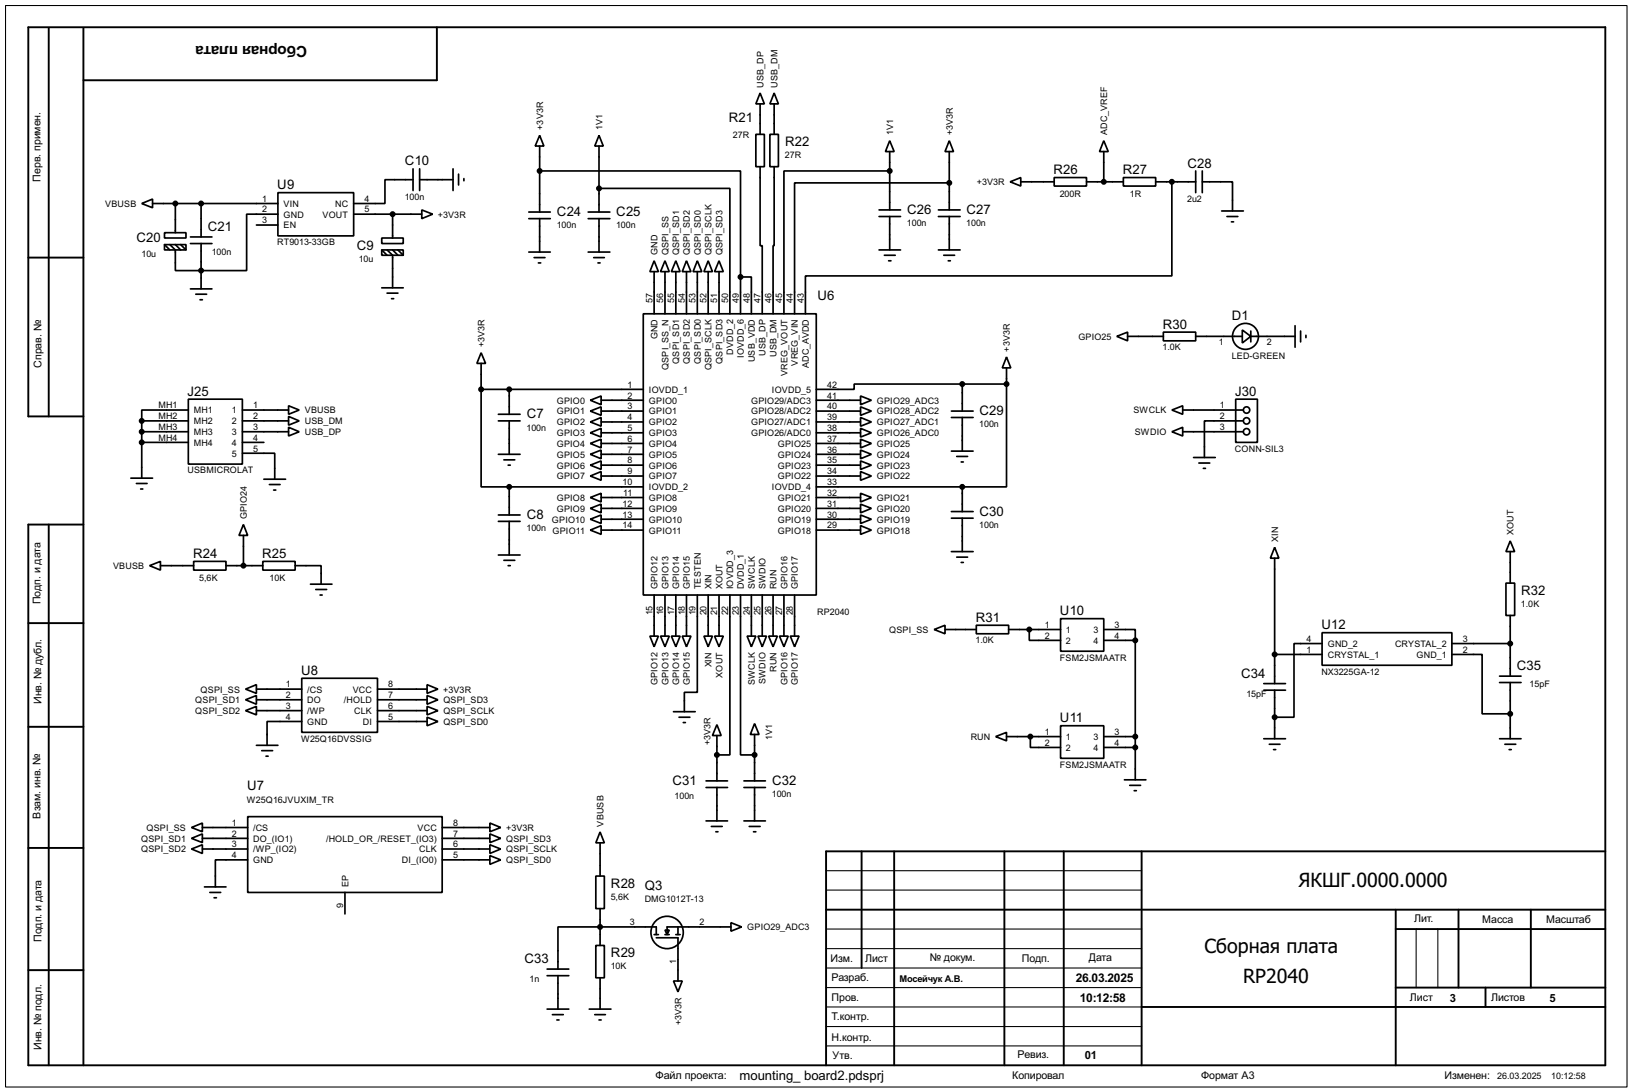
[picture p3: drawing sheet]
<svg xmlns="http://www.w3.org/2000/svg" width="383mm" height="256mm" viewBox="0 0 383 256" stroke-linecap="round" stroke-linejoin="round" font-family="sans-serif">
<path d="M1.3 1.3h381v254h-381zM194.1 218.2h74.2M194.1 209.1h74.2M194.1 204.5h74.2M332.8 218.2v13.8M337.9 218.2v13.8M194.1 222.8h74.2M194.1 232h74.2M194.1 236.5h74.2M194.1 227.4h74.2M194.1 241.1h74.2M194.1 245.7h74.2" fill="none" stroke="#000" stroke-width=".25"/>
<g fill="none" stroke="#000" stroke-width=".45">
<path d="M11.5 6.7v91.1M19.6 6.7v243.5M102.7 6.4v12.5h-83.1M6.7 60.5h12.9M19.6 97.8h-12.9v-91.4h370.5v243.8h-370.5v-127h12.9M11.5 123.2v127M6.7 146.4h12.9M6.7 170.7h12.9M6.7 199.2h12.9M202.5 200v27.4M210.1 200v50.2M236 200v50.2"/>
<path d="M250 200v50.2M268.3 200v50.2M377.2 200h-183.1v50.2M194.1 213.7h183.1M328 213.7v36.5M328 218.2h49.2M342.7 213.7v18.3M359.7 213.7v18.3M6.7 227.9h12.9M268.3 236.5h108.9M328 232h49.2M349.1 232v4.5"/>
</g>
<g fill="none" stroke="#000" stroke-width=".4">
<path d="M97.1 39.7v5.1M98.6 39.7v5.1M106.5 39.7v5.1M126.8 31.8l1 2.5h-2zM126.8 34.3v15.5M140.8 31.8l1 2.5h-2zM140.8 34.3v15.5M177.6 31.6h2v7.6h-2zM178.6 21.9l1 2.5h-2zM178.6 39.2v18.5h.5v16M178.6 24.4v7.2M180.9 31.6h2v7.6h-2z"/>
<path d="M181.9 21.9l1 2.5h-2zM181.9 39.2v18.5h-.2v16M181.9 24.4v7.2M209.1 33.1l1 2.5h-2zM209.1 35.6v13.7M223.1 33.1l1 2.5h-2zM223.1 35.6v13.7M259.4 33.1l1 2.5h-2zM259.4 35.6v7.1M33.3 47.8l2.6-1v2zM35.9 47.8h29.4M38.7 54.7h5v1.2h-5z"/>
<path d="M38.7 57.5h5v1.2h-5zM38.7 57.5l1.2 1.2M41.2 47.8v6.9M41.2 57.5l1.3 1.2M42.5 57.5l1.2 1.2M44.8 57.2h5M44.8 55.7h5M47.3 47.8v7.9M47.3 57.2v10.7M60.3 52.9h5M65.3 45.3h17.8v10.1h-17.8zM65.3 50.3h-7.3v13.3h-16.8v-4.9l-1.3-1.2"/>
<path d="M83.1 50.3h16M89.7 55.9h5.1v1.3h-5.1zM89.7 58.7h5.1v1.3h-5.1zM89.7 58.7l1.3 1.3M91 58.7l1.3 1.3v7.6M92.3 50.3v5.6M92.3 58.7l1.2 1.3M93.5 58.7l1.3 1.3M97.1 42.2h-6.6v5.6h-7.4M98.6 42.2h7.9M99.1 49.3l2.6 1-2.6 1.1zM107.8 40.9v2.6"/>
<path d="M109 42v.5M124.3 51.4h5M124.3 49.8h5M124.3 59.2h5M126.8 40.2h47.2v24.9M126.8 51.4v7.8M138.2 51.4h5.1M138.2 49.8h5.1M138.2 59.2h5.1M140.8 44.3h30.7v29.4M140.8 51.4v7.8M206.6 50.9h5"/>
<path d="M206.6 49.3h5M206.6 58.7h5M207.8 60h2.6M209.1 40.2h-24.9v33.5M209.1 50.9v7.8M220.5 50.9h5.1M220.5 49.3h5.1M220.5 58.7h5.1M221.8 60h2.5M223.1 43h-36.4v30.7M223.1 50.9v7.8M237.4 42.7l2.5-1v2z"/>
<path d="M239.9 42.7h7.8M247.7 41.7h7.6v2h-7.6zM255.3 42.7h8.7M264 41.7h7.6v2h-7.6zM271.6 42.7h9.4M275.4 42.7v22.1h-86.1v8.9M281 40.2v5.1M282.5 42.7h7.1v6.9M282.5 40.2v5.1M287.1 49.6h5.1M288.3 50.9h2.6M289.4 52.1h.5"/>
<path d="M44.8 67.9h5M46 69.1h2.6M47 70.4h.6M89.7 67.6h5.1M91 68.9h2.5M92 70.2h.5M125.5 60.5h2.6M126.5 61.8h.6M139.5 60.5h2.5M140.5 61.8h.5M151.2 73.7h40.6v66.1h-40.6zM153.7 61.3l1 2.5h-2z"/>
<path d="M153.7 63.8v9.9M156.3 61.3l1 2.5h-2.1zM156.3 63.8v9.9M158.8 61.3l1 2.5h-2zM158.8 63.8v9.9M161.3 61.3l1.1 2.5h-2.1zM161.3 63.8v9.9M163.9 61.3l1 2.5h-2zM163.9 63.8v9.9M166.4 61.3l1 2.5h-2zM166.4 63.8v9.9M169 61.3l1 2.5h-2.1z"/>
<path d="M169 63.8v9.9M174 65.1h2.6v8.6M174 65.1v8.6M208.8 61.3h.6M222.8 61.3h.5M262.4 79l2.6-1v2.1zM265 79h8.4M273.4 78h7.6v2.1h-7.6zM281 79h10.9M291.9 77.5l2 1.5-2 1.6zM293.9 79h10.4M293.9 77.8v2.5"/>
<path d="M304.3 76.5v5.1M305.6 77.8v2.5M306.9 78.8v.5M33.3 98.9h11M33.3 98.9v13.4M44.3 93.8h12.7v15.2h-12.7zM44.3 96.3h-11v2.6M57 98.9h10.8M57 96.3h10.8M67.8 97.8l2.5 1.1-2.5 1zM67.8 95.3l2.5 1-2.5 1zM113.1 82.9l1 2.5h-2z"/>
<path d="M113.1 91.5v22.9h6.6M113.1 85.4v6.1M113.1 91.5h38.1M117.1 98.9h5.1M117.1 97.3h5.1M119.7 91.5v5.8M119.7 98.9v7.8M138.7 94l2.6-1v2.1zM138.7 96.6l2.6-1v2zM138.7 99.1l2.6-1v2zM141.3 94h9.9M141.3 96.6h9.9"/>
<path d="M141.3 99.1h9.9M191.8 94h10.4M191.8 96.6h10.4M191.8 99.1h10.4M202.2 93l2.6 1-2.6 1.1zM202.2 95.6l2.6 1-2.6 1zM202.2 98.1l2.6 1-2.6 1zM223.6 96.6h5.1M223.6 98.1h5.1M226.1 90.2h-25.4v1.3h-8.9M226.1 90.2v6.4M226.1 98.1v7.9"/>
<path d="M226.1 90.2h10.4M236.5 83.9l1 2.5h-2zM236.5 90.2v24.2h-10.4M236.5 86.4v3.8M275.4 96.3l2.5-1v2zM277.9 96.3h14.3M290.4 93.8h5.1v10.1h-5.1zM292.2 98.9h-9.2v8.6M30.8 112.3h5.1M32.1 113.6h2.5M33.1 114.9h.5M33.3 101.4h11"/>
<path d="M33.3 103.9h11M57 106.5h7.6v6.1M57 101.4h10.8M57 103.9h5M62 112.6h5.1M63.3 113.8h2.5M64.3 115.1h.5M67.8 100.4l2.5 1-2.5 1zM117.1 106.7h5.1M118.4 108h2.6M119.4 109.3h.5M119.7 114.4v6.6"/>
<path d="M119.7 114.4h31.5M138.7 101.7l2.6-1.1v2.1zM138.7 104.2l2.6-1v2zM138.7 106.7l2.6-1v2.1zM138.7 109.3l2.6-1v2zM138.7 111.8l2.6-1v2zM138.7 116.9l2.6-1v2zM138.7 119.4l2.6-1v2.1zM141.3 101.7h9.9M141.3 104.2h9.9M141.3 106.7h9.9M141.3 109.3h9.9"/>
<path d="M141.3 111.8h9.9M141.3 116.9h9.9M141.3 119.4h9.9M191.8 114.4h34.3M191.8 101.7h10.4M191.8 104.2h10.4M191.8 106.7h10.4M191.8 109.3h10.4M191.8 111.8h10.4M191.8 116.9h10.4M191.8 119.4h10.4M202.2 100.6l2.6 1.1-2.6 1z"/>
<path d="M202.2 103.2l2.6 1-2.6 1zM202.2 105.7l2.6 1-2.6 1.1zM202.2 108.3l2.6 1-2.6 1zM202.2 110.8l2.6 1-2.6 1zM202.2 115.9l2.6 1-2.6 1zM202.2 118.4l2.6 1-2.6 1.1zM223.6 106h5.1M224.8 107.2h2.6M225.9 108.5h.5M226.1 114.4v5.8M275.4 101.4l2.5-1v2zM277.9 101.4h14.3"/>
<path d="M280.5 107.5h5.1M281.7 108.8h2.6M282.8 110h.5M35.2 132.9l2.5-1v2zM37.7 132.9h7.8M45.5 131.9h7.6v2h-7.6zM53.1 132.9h8.7M57.2 123.2l1 2.6h-2zM57.2 125.8v7.1M61.8 131.9h7.6v2h-7.6zM69.4 132.9h6.1v4.3M73 137.2h5"/>
<path d="M74.2 138.5h2.6M75.2 139.8h.5M117.1 122.5h5.1M117.1 121h5.1M117.1 130.4h5.1M118.4 131.6h2.6M119.4 132.9h.5M119.7 122.5v7.9M138.7 122l2.6-1v2zM138.7 124.5l2.6-1v2zM141.3 122h9.9M141.3 124.5h9.9"/>
<path d="M153.7 139.8v9.6M156.3 139.8v9.6M158.8 139.8v9.6M161.3 139.8v9.6M163.9 139.8v22.8h-3.1v4.6M166.4 139.8v9.6M169 139.8v9.6M171.5 139.8v37.5h-3M174 139.8v37.5h3.3M176.6 139.8v9.6M179.1 139.8v9.6M181.7 139.8v9.6"/>
<path d="M184.2 139.8v9.6M186.7 139.8v9.6M191.8 122h10.4M191.8 124.5h10.4M202.2 121l2.6 1-2.6 1zM202.2 123.5l2.6 1-2.6 1zM223.6 121.7h5.1M223.6 120.2h5.1M223.6 129.6h5.1M224.8 130.9h2.6M225.9 132.1h.5M226.1 121.7v7.9"/>
<path d="M299.5 128.6l1 2.5h-2zM299.5 131.1v29.5M353.9 137h2v7.6h-2zM354.9 127.1l1 2.5h-2zM354.9 129.6v7.4M70.9 159.3h17.8v12.7h-17.8zM152.7 149.4h2l-1 2.5zM155.2 149.4h2.1l-1 2.5zM157.8 149.4h2l-1 2.5zM160.3 149.4h2.1l-1.1 2.5zM165.4 149.4h2l-1 2.5zM167.9 149.4h2.1l-1 2.5z"/>
<path d="M175.6 149.4h2l-1 2.5zM178.1 149.4h2l-1 2.5zM180.6 149.4h2.1l-1 2.5zM183.2 149.4h2l-1 2.5zM185.7 149.4h2.1l-1.1 2.5zM219.5 147.9l2.6-1v2zM222.1 147.9h7.3M229.4 146.9h7.6v2h-7.6zM237 147.9h12.2M241.9 147.9v2.5h7.3M249.2 145.3h10.2v7.7h-10.2zM259.4 147.9h7.4v2.5"/>
<path d="M259.4 150.4h7.4M266.8 150.4v32.8M299.5 153.7h11.2M310.7 148.6h30.5v7.7h-30.5zM310.7 151.2h-6.6v17.3h-4.6M341.2 153.7h7.1v14h6.6M341.2 151.2h13.7M352.4 158.8h5M354.9 144.6v14.2M57.7 161.9l2.6-1.1v2.1zM57.7 164.4l2.6-1v2zM57.7 166.9l2.6-1v2z"/>
<path d="M60.3 161.9h10.6M60.3 164.4h10.6M60.3 166.9h10.6M60.3 175.1h5M61.5 176.3h2.6M62.5 177.6h.5M70.9 169.5h-8.1v5.6M88.7 161.9h11.7M88.7 164.4h11.7M88.7 166.9h11.7M88.7 169.5h11.7M100.4 160.8l2.5 1.1-2.5 1z"/>
<path d="M100.4 163.4l2.5 1-2.5 1zM100.4 165.9l2.5 1-2.5 1zM100.4 168.5l2.5 1-2.5 1zM158.3 167.2h5.1M159.6 168.5h2.5M160.6 169.7h.5M168.5 170.2l1 2.6h-2.1zM168.5 172.8v10.6M177.3 170l1.1 2.5h-2.1zM177.3 172.5v10.9M234 173l2.5-1v2zM236.5 173h12.7"/>
<path d="M242.1 173v2.6h7.1M249.2 170.5h10.2v7.6h-10.2zM259.4 173h7.4M259.4 175.6h7.4M297 162.1h5.1M297 160.6h5.1M297 173.5h5.1M298.3 174.8h2.5M299.3 176.1h.5M299.5 162.1v11.4M352.4 173.5h5M352.4 160.3h5"/>
<path d="M353.6 174.8h2.6M354.6 176.1h.5M354.9 160.3v13.2M45 194.4l2.6-1.1v2.1zM45 196.9l2.6-1v2zM45 199.4l2.6-1v2.1zM47.6 194.4h10.6M47.6 196.9h10.6M47.6 199.4h10.6M58.2 191.8h45.7v17.8h-45.7zM103.9 194.4h11.2M103.9 196.9h11.2"/>
<path d="M103.9 199.4h11.2M115.1 193.3l2.6 1.1-2.6 1zM115.1 195.9l2.6 1-2.6 1zM115.1 198.4l2.6 1-2.6 1.1zM141 195.4l1 2.6h-2zM141 198v7.8M165.9 185h5.1M165.9 183.4h5.1M165.9 192.8h5.1M167.2 194.1h2.5M168.2 195.4h.5M168.5 185v7.8"/>
<path d="M174.8 185h5.1M174.8 183.4h5.1M174.8 192.8h5.1M176.1 194.1h2.5M177.1 195.4h.5M177.3 185v7.8M264.2 183.2h5.1M265.5 184.5h2.5M266.5 185.7h.5M48.1 208.3h5M49.3 209.6h2.6M50.3 210.9h.6"/>
<path d="M58.2 202h-7.6v6.3M81.1 209.6v5.1M103.9 202h11.2M115.1 201l2.6 1-2.6 1zM140 205.8h2v7.6h-2zM141 213.4v8.7M153.7 219.5h1M154.2 219.5v-1.8h-23.1v9.9M156.3 218.5h1l-.5 1zM156.3 219.5h1M158.8 219.5h1M159.3 217.7v1.8"/>
<path d="M171.8 216.7l2.5 1-2.5 1zM171.8 217.7h-15v1.8M128.6 237h5.1M128.6 229.2h5.1M128.6 227.6h5.1M129.8 238.3h2.6M130.9 239.6h.5M131.1 229.2v7.8M138.5 237h5.1M139.8 238.3h2.5M140 222.1h2v7.6h-2zM140.8 239.6h.5"/>
<path d="M141 229.7v7.3M154.2 220.3h5.1v10.1M158.3 230.4h2l-1 2.6z"/>
<circle cx="292.6" cy="79" r="3.1"/>
<circle cx="292.9" cy="98.9" r=".75"/>
<circle cx="292.9" cy="96.3" r=".75"/>
<circle cx="292.9" cy="101.4" r=".75"/>
<circle cx="156.7" cy="219" r="3.8"/>
</g>
<g fill="#000" stroke="#000" stroke-width=".4">
<circle cx="41.2" cy="47.8" r=".5"/>
<circle cx="47.2" cy="47.8" r=".5"/>
<circle cx="92.2" cy="50.3" r=".5"/>
<circle cx="126.8" cy="40.2" r=".5"/>
<circle cx="140.7" cy="44.3" r=".5"/>
<circle cx="209" cy="40.2" r=".5"/>
<circle cx="223" cy="43" r=".5"/>
<circle cx="259.3" cy="42.7" r=".5"/>
<circle cx="275.3" cy="42.7" r=".5"/>
<circle cx="47.2" cy="63.6" r=".5"/>
<circle cx="174" cy="65.1" r=".5"/>
<circle cx="33.3" cy="98.9" r=".5"/>
<circle cx="113" cy="91.5" r=".5"/>
<circle cx="119.6" cy="91.5" r=".5"/>
<circle cx="226.1" cy="90.2" r=".5"/>
<circle cx="236.5" cy="90.2" r=".5"/>
<circle cx="33.3" cy="103.9" r=".5"/>
<circle cx="33.3" cy="101.4" r=".5"/>
<circle cx="119.6" cy="114.4" r=".5"/>
<circle cx="226.1" cy="114.4" r=".5"/>
<circle cx="57.2" cy="132.9" r=".5"/>
<circle cx="241.8" cy="147.9" r=".5"/>
<circle cx="266.7" cy="150.4" r=".5"/>
<circle cx="299.5" cy="153.7" r=".5"/>
<circle cx="354.8" cy="151.2" r=".5"/>
<circle cx="168.4" cy="177.3" r=".5"/>
<circle cx="177.3" cy="177.3" r=".5"/>
<circle cx="242.1" cy="173" r=".5"/>
<circle cx="266.7" cy="173" r=".5"/>
<circle cx="266.7" cy="175.6" r=".5"/>
<circle cx="299.5" cy="168.5" r=".5"/>
<circle cx="354.8" cy="167.7" r=".5"/>
<circle cx="141" cy="217.7" r=".5"/>
</g>
<g font-size="5.6">
<text x="305.1" y="208.3">ЯКШГ.0000.0000</text>
<text x="283.1" y="223.8">Сборная плата</text>
<text x="292.1" y="230.9">RP2040</text>
</g>
<text font-size="4.1" x="72.2" y="10.8" transform="rotate(-180 72.2 10.8)">Сборная плата</text>
<g font-size="3.5">
<text x="171.3" y="28.6">R21</text>
<text x="184.5" y="34.2">R22</text>
<text x="95.2" y="38.8">C10</text>
<text x="247.6" y="40.9">R26</text>
<text x="263.8" y="40.9">R27</text>
<text x="279" y="39.4">C28</text>
<text x="65.2" y="44.5">U9</text>
<text x="130.9" y="50.8">C24</text>
<text x="144.8" y="50.8">C25</text>
<text x="213.2" y="50.2">C26</text>
<text x="227.1" y="50.2">C27</text>
<text x="32.1" y="56.8">C20</text>
<text x="48.8" y="54.3">C21</text>
<text x="83.9" y="58.6">C9</text>
<text x="192.1" y="70.4">U6</text>
<text x="273.2" y="77.2">R30</text>
<text x="289.5" y="75.1">D1</text>
<text x="44.1" y="93">J25</text>
<text x="290.2" y="93">J30</text>
<text x="123.8" y="98.2">C7</text>
<text x="230.2" y="97.5">C29</text>
<text x="123.8" y="121.9">C8</text>
<text x="230.2" y="121.1">C30</text>
<text x="45.4" y="131.1">R24</text>
<text x="61.6" y="131.1">R25</text>
<text x="357.4" y="139.7">R32</text>
<text x="229.3" y="146.1">R31</text>
<text x="249.1" y="144.5">U10</text>
<text x="310.5" y="147.8">U12</text>
<text x="70.8" y="158.5">U8</text>
<text x="291.6" y="159.2">C34</text>
<text x="356.4" y="157.4">C35</text>
<text x="249.1" y="169.7">U11</text>
<text x="58.1" y="185.6">U7</text>
<text x="158" y="184.4">C31</text>
<text x="181.4" y="184.4">C32</text>
<text x="143.6" y="208.5">R28 Q3</text>
<text x="123.2" y="226.3">C33</text>
<text x="143.6" y="224.7">R29</text>
<text x="173.8" y="253.6">mounting_ board2.pdsprj</text>
</g>
<g font-size="3.2">
<text x="252.8" y="230.7">26.03.2025</text>
<text x="253.8" y="235.4">10:12:58</text>
</g>
<g font-size="3">
<text x="340.7" y="235.4">3</text>
<text x="364.1" y="235.4">5</text>
<text x="254.9" y="248.8">01</text>
</g>
<text font-size="2.9" x="154" y="253.5">Файл проекта:</text>
<g font-size="2.8">
<text x="9.5" y="42.7" transform="rotate(-90 9.5 42.7)">Перв. примен.</text>
<text x="9.7" y="86.4" transform="rotate(-90 9.7 86.4)">Справ. №</text>
<text x="9.5" y="142" transform="rotate(-90 9.5 142)">Подп. и дата</text>
<text x="9.7" y="165.4" transform="rotate(-90 9.7 165.4)">Инв. № дубл.</text>
<text x="9.5" y="192.3" transform="rotate(-90 9.5 192.3)">Взам. инв. №</text>
<text x="9.8" y="221.2" transform="rotate(-90 9.8 221.2)">Подп. и дата</text>
<text x="332.3" y="216.5">Лит.</text>
<text x="348.3" y="216.8">Масса</text>
<text x="363.3" y="216.8">Масштаб</text>
<text x="195.1" y="225.9">Изм.</text>
<text x="203.3" y="225.9">Лист</text>
<text x="218.5" y="225.7">№ докум.</text>
<text x="240.1" y="225.9">Подп.</text>
<text x="255.8" y="225.7">Дата</text>
<text x="195.4" y="230.5">Разраб.</text>
<text x="195.4" y="235.1">Пров.</text>
<text x="195.4" y="239.6">Т.контр.</text>
<text x="331.3" y="235.1">Лист</text>
<text x="350.3" y="235.1">Листов</text>
<text x="195.4" y="244.5">Н.контр.</text>
<text x="9.8" y="246.6" transform="rotate(-90 9.8 246.6)">Инв. № подл.</text>
<text x="195.6" y="248.8">Утв.</text>
<text x="239.1" y="248.5">Ревиз.</text>
<text x="237.8" y="253.5">Копировал</text>
<text x="282.2" y="253.5">Формат А3</text>
<text x="339.4" y="253.5">Изменен:</text>
</g>
<text font-size="2.5" x="211.4" y="230.6">Мосейчук А.В.</text>
<g font-size="2.4">
<text x="179.4" y="20.6" transform="rotate(-90 179.4 20.6)">USB_DP</text>
<text x="182.7" y="20.6" transform="rotate(-90 182.7 20.6)">USB_DM</text>
<text x="127.6" y="30.5" transform="rotate(-90 127.6 30.5)">+3V3R</text>
<text x="141.6" y="30.5" transform="rotate(-90 141.6 30.5)">1V1</text>
<text x="172.2" y="32.3">27R</text>
<text x="209.9" y="31.8" transform="rotate(-90 209.9 31.8)">1V1</text>
<text x="223.9" y="31.8" transform="rotate(-90 223.9 31.8)">+3V3R</text>
<text x="260.2" y="31.8" transform="rotate(-90 260.2 31.8)">ADC_VREF</text>
<text x="184.4" y="37.1">27R</text>
<text x="61.6" y="47.4">1</text>
<text x="85.7" y="47.4">4</text>
<text x="95.1" y="46.9">100n</text>
<text x="229.5" y="43.5">+3V3R</text>
<text x="249" y="46.2">200R</text>
<text x="265.5" y="46.2">1R</text>
<text x="279" y="47.4">2u2</text>
<text x="24.7" y="48.6">VBUSB</text>
<text x="61.6" y="49.9">2</text>
<text x="61.6" y="52.5">3</text>
<text x="66.6" y="48.6">VIN</text>
<text x="66.6" y="51.1">GND</text>
<text x="66.6" y="53.6">EN</text>
<text x="75.8" y="51.1">VOUT</text>
<text x="78.7" y="48.6">NC</text>
<text x="85.7" y="49.9">5</text>
<text x="102.9" y="51.1">+3V3R</text>
<text x="130.8" y="53.6">100n</text>
<text x="144.8" y="53.6">100n</text>
<text x="213.1" y="53.2">100n</text>
<text x="227.1" y="53.2">100n</text>
<text x="49.8" y="60">100n</text>
<text x="65.1" y="57.6">RT9013-33GB</text>
<text x="154.5" y="59.9" transform="rotate(-90 154.5 59.9)">GND</text>
<text x="157.1" y="59.9" transform="rotate(-90 157.1 59.9)">QSPI_SS</text>
<text x="159.6" y="59.9" transform="rotate(-90 159.6 59.9)">QSPI_SD1</text>
<text x="162.1" y="59.9" transform="rotate(-90 162.1 59.9)">QSPI_SD2</text>
<text x="164.7" y="59.9" transform="rotate(-90 164.7 59.9)">QSPI_SD0</text>
<text x="167.2" y="59.9" transform="rotate(-90 167.2 59.9)">QSPI_SCLK</text>
<text x="169.8" y="59.9" transform="rotate(-90 169.8 59.9)">QSPI_SD3</text>
<text x="33.3" y="60.3">10u</text>
<text x="84.3" y="61.5">10u</text>
<text x="153.3" y="71.2" transform="rotate(-90 153.3 71.2)">57</text>
<text x="155.9" y="71.2" transform="rotate(-90 155.9 71.2)">56</text>
<text x="158.4" y="71.2" transform="rotate(-90 158.4 71.2)">55</text>
<text x="160.9" y="71.2" transform="rotate(-90 160.9 71.2)">54</text>
<text x="163.5" y="71.2" transform="rotate(-90 163.5 71.2)">53</text>
<text x="166" y="71.2" transform="rotate(-90 166 71.2)">52</text>
<text x="168.6" y="71.2" transform="rotate(-90 168.6 71.2)">51</text>
<text x="171.1" y="71.2" transform="rotate(-90 171.1 71.2)">50</text>
<text x="173.6" y="71.2" transform="rotate(-90 173.6 71.2)">49</text>
<text x="176.2" y="71.2" transform="rotate(-90 176.2 71.2)">48</text>
<text x="178.7" y="71.2" transform="rotate(-90 178.7 71.2)">47</text>
<text x="181.3" y="71.2" transform="rotate(-90 181.3 71.2)">46</text>
<text x="183.8" y="71.2" transform="rotate(-90 183.8 71.2)">45</text>
<text x="186.3" y="71.1" transform="rotate(-90 186.3 71.1)">44</text>
<text x="188.9" y="71.2" transform="rotate(-90 188.9 71.2)">43</text>
<text x="113.9" y="81.5" transform="rotate(-90 113.9 81.5)">+3V3R</text>
<text x="154.5" y="79.7" transform="rotate(-90 154.5 79.7)">GND</text>
<text x="172.3" y="83.3" transform="rotate(-90 172.3 83.3)">DVDD_2</text>
<text x="179.9" y="83.5" transform="rotate(-90 179.9 83.5)">USB_DP</text>
<text x="182.5" y="83.9" transform="rotate(-90 182.5 83.9)">USB_DM</text>
<text x="237.3" y="82.6" transform="rotate(-90 237.3 82.6)">+3V3R</text>
<text x="253.4" y="79.8">GPIO25</text>
<text x="273.2" y="82.2">1.0K</text>
<text x="286.4" y="81">1</text>
<text x="297.7" y="81">2</text>
<text x="157.1" y="86.9" transform="rotate(-90 157.1 86.9)">QSPI_SS_N</text>
<text x="159.6" y="85.5" transform="rotate(-90 159.6 85.5)">QSPI_SD1</text>
<text x="162.1" y="85.5" transform="rotate(-90 162.1 85.5)">QSPI_SD2</text>
<text x="164.7" y="85.5" transform="rotate(-90 164.7 85.5)">QSPI_SD0</text>
<text x="167.2" y="87" transform="rotate(-90 167.2 87)">QSPI_SCLK</text>
<text x="169.8" y="85.5" transform="rotate(-90 169.8 85.5)">QSPI_SD3</text>
<text x="174.8" y="84.1" transform="rotate(-90 174.8 84.1)">IOVDD_6</text>
<text x="177.4" y="85.1" transform="rotate(-90 177.4 85.1)">USB_VDD</text>
<text x="185" y="88.3" transform="rotate(-90 185 88.3)">VREG_VOUT</text>
<text x="187.5" y="85.9" transform="rotate(-90 187.5 85.9)">VREG_VIN</text>
<text x="190.1" y="86.5" transform="rotate(-90 190.1 86.5)">ADC_AVDD</text>
<text x="289.4" y="84.3">LED-GREEN</text>
<text x="37.2" y="95.9">MH1</text>
<text x="59.5" y="95.9">1</text>
<text x="130.8" y="94.8">GPIO0</text>
<text x="147.5" y="91.1">1</text>
<text x="147.5" y="93.6">2</text>
<text x="152.5" y="92.3">IOVDD_1</text>
<text x="152.5" y="94.8">GPIO0</text>
<text x="176.5" y="94.8">GPIO29/ADC3</text>
<text x="181.4" y="92.3">IOVDD_5</text>
<text x="194.4" y="91.1">42</text>
<text x="194.4" y="93.6">41</text>
<text x="206" y="94.8">GPIO29_ADC3</text>
<text x="286.7" y="95.9">1</text>
<text x="37.2" y="98.5">MH2</text>
<text x="37.2" y="101">MH3</text>
<text x="45.5" y="97.1">MH1</text>
<text x="45.5" y="99.7">MH2</text>
<text x="54.5" y="97.1">1</text>
<text x="54.5" y="99.7">2</text>
<text x="59.5" y="98.5">2</text>
<text x="59.5" y="101">3</text>
<text x="71.6" y="99.7">USB_DM</text>
<text x="71.6" y="97.1">VBUSB</text>
<text x="123.7" y="101.2">100n</text>
<text x="130.8" y="97.4">GPIO1</text>
<text x="130.8" y="99.9">GPIO2</text>
<text x="147.5" y="96.2">3</text>
<text x="147.5" y="98.7">4</text>
<text x="147.5" y="101.2">5</text>
<text x="152.5" y="97.4">GPIO1</text>
<text x="152.5" y="99.9">GPIO2</text>
<text x="176.5" y="97.4">GPIO28/ADC2</text>
<text x="176.5" y="99.9">GPIO27/ADC1</text>
<text x="194.4" y="96.2">40</text>
<text x="194.4" y="98.7">39</text>
<text x="194.4" y="101.2">38</text>
<text x="206" y="97.4">GPIO28_ADC2</text>
<text x="206" y="99.9">GPIO27_ADC1</text>
<text x="230.1" y="100.4">100n</text>
<text x="266.3" y="97.1">SWCLK</text>
<text x="286.7" y="98.5">2</text>
<text x="286.7" y="101">3</text>
<text x="37.2" y="103.5">MH4</text>
<text x="45.5" y="102.2">MH3</text>
<text x="45.5" y="104.7">MH4</text>
<text x="54.5" y="102.2">3</text>
<text x="54.5" y="104.7">4</text>
<text x="54.5" y="107.3">5</text>
<text x="59.5" y="103.5">4</text>
<text x="59.5" y="106.1">5</text>
<text x="71.6" y="102.2">USB_DP</text>
<text x="130.8" y="102.5">GPIO3</text>
<text x="130.8" y="105">GPIO4</text>
<text x="130.8" y="107.5">GPIO5</text>
<text x="147.5" y="103.8">6</text>
<text x="147.5" y="106.3">7</text>
<text x="152.5" y="102.5">GPIO3</text>
<text x="152.5" y="105">GPIO4</text>
<text x="152.5" y="107.5">GPIO5</text>
<text x="176.5" y="102.5">GPIO26/ADC0</text>
<text x="182.8" y="105">GPIO25</text>
<text x="182.8" y="107.5">GPIO24</text>
<text x="194.4" y="103.8">37</text>
<text x="194.4" y="106.3">36</text>
<text x="206" y="102.5">GPIO26_ADC0</text>
<text x="206" y="105">GPIO25</text>
<text x="206" y="107.5">GPIO24</text>
<text x="266.6" y="102.2">SWDIO</text>
<text x="290.2" y="106.1">CONN-SIL3</text>
<text x="44" y="111.2">USBMICROLAT</text>
<text x="130.8" y="110.1">GPIO6</text>
<text x="130.8" y="112.6">GPIO7</text>
<text x="146.3" y="114">10</text>
<text x="147.5" y="108.9">8</text>
<text x="147.5" y="111.4">9</text>
<text x="152.5" y="110.1">GPIO6</text>
<text x="152.5" y="112.6">GPIO7</text>
<text x="182.8" y="110.1">GPIO23</text>
<text x="182.8" y="112.6">GPIO22</text>
<text x="194.4" y="108.9">35</text>
<text x="194.4" y="111.4">34</text>
<text x="194.4" y="114">33</text>
<text x="206" y="110.1">GPIO23</text>
<text x="206" y="112.6">GPIO22</text>
<text x="130.8" y="117.7">GPIO8</text>
<text x="146.3" y="119">12</text>
<text x="146.5" y="116.5">11</text>
<text x="152.5" y="115.2">IOVDD_2</text>
<text x="152.5" y="117.7">GPIO8</text>
<text x="181.4" y="115.2">IOVDD_4</text>
<text x="182.8" y="117.7">GPIO21</text>
<text x="194.4" y="116.5">32</text>
<text x="194.4" y="119">31</text>
<text x="206" y="117.7">GPIO21</text>
<text x="58" y="121.9" transform="rotate(-90 58 121.9)">GPIO24</text>
<text x="123.7" y="124.8">100n GPIO11</text>
<text x="129.7" y="122.8">GPIO10</text>
<text x="130.8" y="120.2">GPIO9</text>
<text x="146.3" y="121.6">13</text>
<text x="146.3" y="124.1">14</text>
<text x="152.5" y="120.2">GPIO9</text>
<text x="152.5" y="122.8">GPIO10</text>
<text x="152.5" y="125.3">GPIO11</text>
<text x="182.8" y="120.2">GPIO20</text>
<text x="182.8" y="122.8">GPIO19</text>
<text x="182.8" y="125.3">GPIO18</text>
<text x="194.4" y="121.6">30</text>
<text x="194.4" y="124.1">29</text>
<text x="206" y="120.2">GPIO20</text>
<text x="206" y="122.8">GPIO19</text>
<text x="206" y="125.3">GPIO18</text>
<text x="230.1" y="124">100n</text>
<text x="355.6" y="125.7" transform="rotate(-90 355.6 125.7)">XOUT</text>
<text x="300.3" y="127.3" transform="rotate(-90 300.3 127.3)">XIN</text>
<text x="26.6" y="133.7">VBUSB</text>
<text x="46.8" y="136.4">5,6K</text>
<text x="63.4" y="136.4">10K</text>
<text x="154.5" y="138.4" transform="rotate(-90 154.5 138.4)">GPIO12</text>
<text x="157.1" y="138.4" transform="rotate(-90 157.1 138.4)">GPIO13</text>
<text x="159.6" y="138.4" transform="rotate(-90 159.6 138.4)">GPIO14</text>
<text x="162.1" y="138.4" transform="rotate(-90 162.1 138.4)">GPIO15</text>
<text x="164.7" y="138.4" transform="rotate(-90 164.7 138.4)">TESTEN</text>
<text x="167.2" y="138.4" transform="rotate(-90 167.2 138.4)">XIN</text>
<text x="169.8" y="138.4" transform="rotate(-90 169.8 138.4)">XOUT</text>
<text x="172.3" y="138.4" transform="rotate(-90 172.3 138.4)">IOVDD_3</text>
<text x="174.8" y="138.4" transform="rotate(-90 174.8 138.4)">DVDD_1</text>
<text x="177.4" y="138.4" transform="rotate(-90 177.4 138.4)">SWCLK</text>
<text x="179.9" y="138.4" transform="rotate(-90 179.9 138.4)">SWDIO</text>
<text x="182.5" y="138.4" transform="rotate(-90 182.5 138.4)">RUN</text>
<text x="185" y="138.4" transform="rotate(-90 185 138.4)">GPIO16</text>
<text x="187.5" y="138.4" transform="rotate(-90 187.5 138.4)">GPIO17</text>
<text x="357.4" y="142.6">1.0K</text>
<text x="153.3" y="144.6" transform="rotate(-90 153.3 144.6)">15</text>
<text x="155.9" y="144.6" transform="rotate(-90 155.9 144.6)">16</text>
<text x="158.4" y="144.5" transform="rotate(-90 158.4 144.5)">17</text>
<text x="160.9" y="144.6" transform="rotate(-90 160.9 144.6)">18</text>
<text x="163.5" y="144.6" transform="rotate(-90 163.5 144.6)">19</text>
<text x="166" y="144.6" transform="rotate(-90 166 144.6)">20</text>
<text x="168.6" y="144.6" transform="rotate(-90 168.6 144.6)">21</text>
<text x="171.1" y="144.5" transform="rotate(-90 171.1 144.5)">22</text>
<text x="173.6" y="144.6" transform="rotate(-90 173.6 144.6)">23</text>
<text x="176.2" y="144.6" transform="rotate(-90 176.2 144.6)">24</text>
<text x="178.7" y="144.6" transform="rotate(-90 178.7 144.6)">25</text>
<text x="181.3" y="144.6" transform="rotate(-90 181.3 144.6)">26</text>
<text x="183.8" y="144.6" transform="rotate(-90 183.8 144.6)">27</text>
<text x="186.3" y="144.6" transform="rotate(-90 186.3 144.6)">28</text>
<text x="192" y="144.5">RP2040</text>
<text x="208.9" y="148.7">QSPI_SS</text>
<text x="245.5" y="147.5">1</text>
<text x="250.5" y="148.7">1</text>
<text x="257" y="148.7">3</text>
<text x="261.9" y="147.5">3</text>
<text x="229.2" y="151.1">1.0K</text>
<text x="245.5" y="150">2</text>
<text x="249" y="155.2">FSM2JSMAATR</text>
<text x="250.5" y="151.2">2</text>
<text x="257" y="151.2">4</text>
<text x="261.9" y="150">4</text>
<text x="307" y="153.3">1</text>
<text x="307" y="150.8">4</text>
<text x="312" y="154.5">CRYSTAL_1</text>
<text x="312" y="152">GND_2</text>
<text x="327.8" y="152">CRYSTAL_2</text>
<text x="332.8" y="154.5">GND_1</text>
<text x="343.7" y="153.3">2</text>
<text x="343.7" y="150.8">3</text>
<text x="67.2" y="161.5">1</text>
<text x="91.2" y="161.5">8</text>
<text x="154.5" y="161" transform="rotate(-90 154.5 161)">GPIO12</text>
<text x="157.1" y="161" transform="rotate(-90 157.1 161)">GPIO13</text>
<text x="159.6" y="161" transform="rotate(-90 159.6 161)">GPIO14</text>
<text x="162.1" y="161" transform="rotate(-90 162.1 161)">GPIO15</text>
<text x="167.2" y="156.8" transform="rotate(-90 167.2 156.8)">XIN</text>
<text x="169.8" y="159.2" transform="rotate(-90 169.8 159.2)">XOUT</text>
<text x="177.4" y="161" transform="rotate(-90 177.4 161)">SWCLK</text>
<text x="179.9" y="160.7" transform="rotate(-90 179.9 160.7)">SWDIO</text>
<text x="182.5" y="157.8" transform="rotate(-90 182.5 157.8)">RUN</text>
<text x="185" y="161" transform="rotate(-90 185 161)">GPIO16</text>
<text x="187.5" y="161" transform="rotate(-90 187.5 161)">GPIO17</text>
<text x="310.5" y="158.5">NX3225GA-12</text>
<text x="359.4" y="161.4">15pF</text>
<text x="45.9" y="165.2">QSPI_SD1</text>
<text x="45.9" y="167.7">QSPI_SD2</text>
<text x="47.1" y="162.7">QSPI_SS</text>
<text x="67.2" y="164">2</text>
<text x="67.2" y="166.5">3</text>
<text x="72.2" y="162.7">/CS</text>
<text x="72.2" y="167.7">/WP</text>
<text x="72.2" y="165.2">DO</text>
<text x="80.8" y="165.2">/HOLD</text>
<text x="82.9" y="162.7">VCC</text>
<text x="83.2" y="167.7">CLK</text>
<text x="91.2" y="164">7</text>
<text x="91.2" y="166.5">6</text>
<text x="104.2" y="162.7">+3V3R</text>
<text x="104.2" y="165.2">QSPI_SD3</text>
<text x="104.2" y="167.7">QSPI_SCLK</text>
<text x="292.9" y="163.6">15pF</text>
<text x="67.2" y="169.1">4</text>
<text x="72.2" y="170.3">GND</text>
<text x="85.2" y="170.3">DI</text>
<text x="91.2" y="169.1">5</text>
<text x="104.2" y="170.3">QSPI_SD0</text>
<text x="181.4" y="173.8" transform="rotate(-90 181.4 173.8)">1V1</text>
<text x="228.1" y="173.8">RUN</text>
<text x="245.5" y="172.6">1</text>
<text x="250.5" y="173.8">1</text>
<text x="257" y="173.8">3</text>
<text x="261.9" y="172.6">3</text>
<text x="70.7" y="174.2">W25Q16DVSSIG</text>
<text x="167" y="175.1" transform="rotate(-90 167 175.1)">+3V3R</text>
<text x="245.5" y="175.2">2</text>
<text x="250.5" y="176.4">2</text>
<text x="257" y="176.4">4</text>
<text x="261.9" y="175.2">4</text>
<text x="249" y="180.3">FSM2JSMAATR</text>
<text x="58" y="188.5">W25Q16JVUXIM_TR</text>
<text x="158.5" y="187.8">100n</text>
<text x="181.3" y="187.3">100n</text>
<text x="33.2" y="197.7">QSPI_SD1</text>
<text x="34.4" y="195.2">QSPI_SS</text>
<text x="54.5" y="194">1</text>
<text x="54.5" y="196.5">2</text>
<text x="59.5" y="195.2">/CS</text>
<text x="59.5" y="197.7">DO_(IO1)</text>
<text x="76.6" y="197.7">/HOLD_OR_/RESET_(IO3)</text>
<text x="98.1" y="195.2">VCC</text>
<text x="106.5" y="194">8</text>
<text x="106.5" y="196.5">7</text>
<text x="118.9" y="195.2">+3V3R</text>
<text x="118.9" y="197.7">QSPI_SD3</text>
<text x="141.8" y="194.1" transform="rotate(-90 141.8 194.1)">VBUSB</text>
<text x="33.2" y="200.2">QSPI_SD2</text>
<text x="54.5" y="199">3</text>
<text x="54.5" y="201.6">4</text>
<text x="59.5" y="200.2">/WP_(IO2)</text>
<text x="59.5" y="202.8">GND</text>
<text x="94.4" y="202.8">DI_(IO0)</text>
<text x="98.5" y="200.2">CLK</text>
<text x="106.5" y="199">6</text>
<text x="106.5" y="201.6">5</text>
<text x="118.9" y="200.2">QSPI_SCLK</text>
<text x="118.9" y="202.8">QSPI_SD0</text>
<text x="81.9" y="208.3" transform="rotate(-90 81.9 208.3)">EP</text>
<text x="80.7" y="213.3" transform="rotate(-90 80.7 213.3)">9</text>
<text x="143.5" y="211.4">5,6K</text>
<text x="151.5" y="211.9">DMG1012T-13</text>
<text x="148" y="217.3">3</text>
<text x="164.4" y="217.3">2</text>
<text x="175.6" y="218.5">GPIO29_ADC3</text>
<text x="143.5" y="227.7">10K</text>
<text x="158.9" y="226.5" transform="rotate(-90 158.9 226.5)">1</text>
<text x="124.5" y="230.7">1n</text>
<text x="160.1" y="240.8" transform="rotate(-90 160.1 240.8)">+3V3R</text>
<text x="351.8" y="253.3">26.03.2025</text>
<text x="364.5" y="253.3">10:12:58</text>
</g>
</svg>
